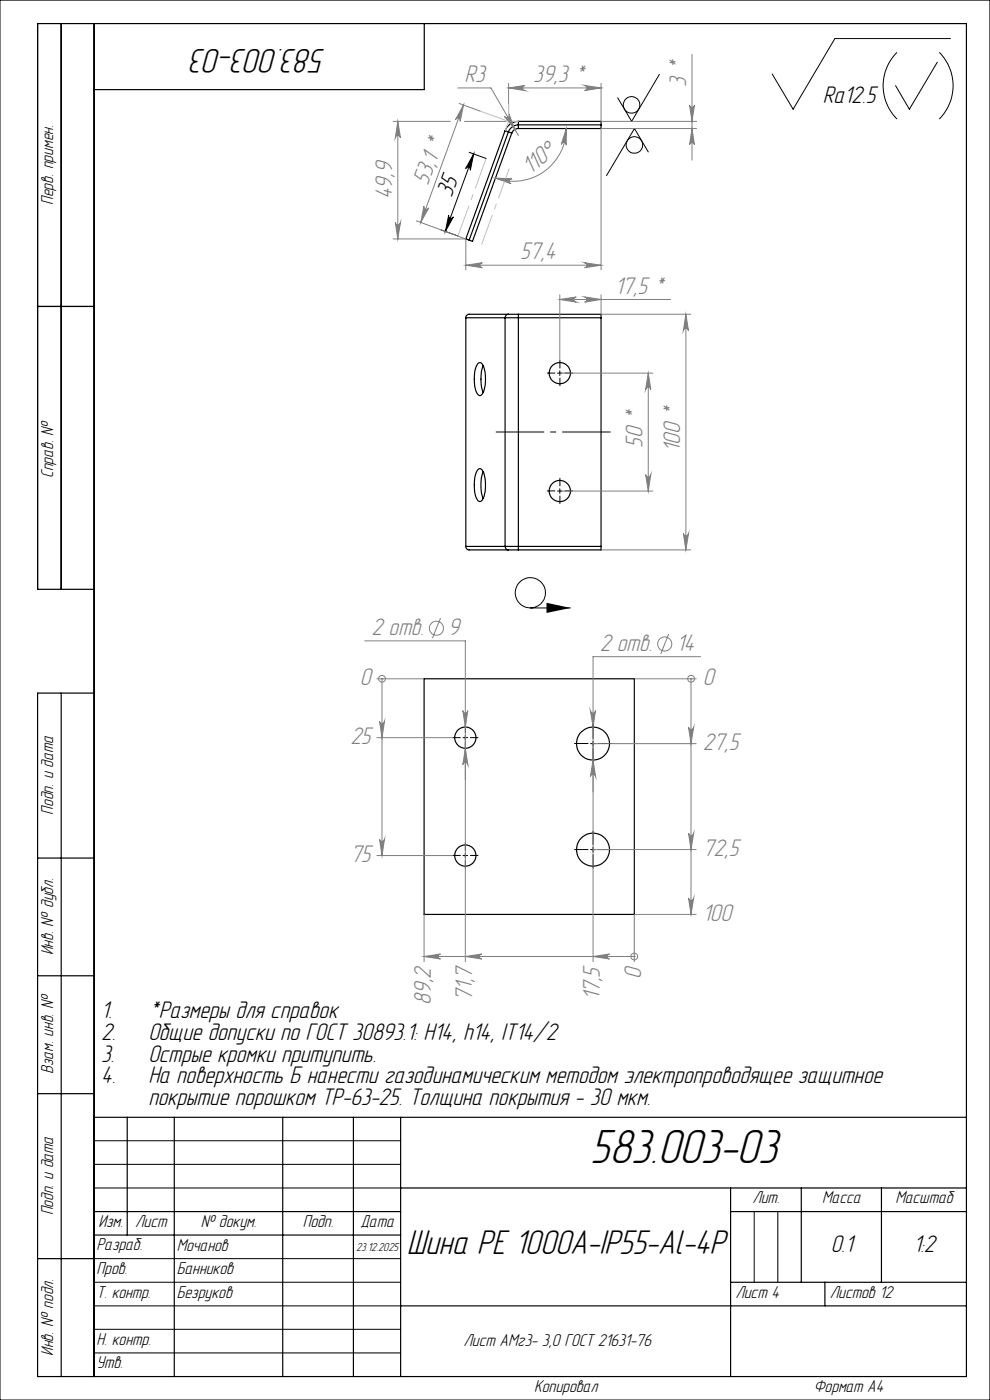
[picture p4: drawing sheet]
<svg xmlns="http://www.w3.org/2000/svg" width="210mm" height="297mm" viewBox="0 0 210 297" stroke-linecap="round" stroke-linejoin="round" font-family="sans-serif">
<g fill="none" stroke="#000" stroke-width=".25">
<path d="M13 5v120M20 5v287M90 5v14h-70M107.1 27.7l.7 .3M107.1 27.7l-8.3 23 .7 .2M107.8 28l.7 .3M107.8 28l-8.3 22.9M108.5 28.3l-8.3 22.9-.7-.3M110 25.7a3 3 0 0 0-2.9 2M110 25.7v.8M110 26.5a2.38 2.38 0 0 0-2.2 1.5M110 26.5v.8"/>
<path d="M110 27.3a1.45 1.45 0 0 0-1.5 1M110 25.7h17.5v.8M110 26.5h17.5M127.5 26.5v.8h-17.5M8 65h12M98.8 67.4h8.3M98.8 67.4v48.5M101.4 77.1l.3-.2a1.5 1.5 0 0 1 1.1 1.7 7.4 7.4 0 0 1-.6 5.1l-.3 .2a1.66 1.66 0 0 1-1.1-1.7l-.1-.4a6.8 6.8 0 0 1 .7-4.7zM102.5 77.6a9 9 0 0 0 0 5.7M107.1 67.4h2.9M107.1 67.4v48.5M107.8 66.7h2.2"/>
<path d="M107.8 66.7a.72 .72 0 0 0-.7 .7M107.8 66.7h-8.3a.72 .72 0 0 0-.7 .7M110 66.7h17.5v.7M110 66.7v.7M110 67.4h17.5M110 67.4v48.5M127.5 67.4v48.5M101.4 99.6l.3-.2a1.59 1.59 0 0 1 1.1 1.7 7.4 7.4 0 0 1-.6 5.1l-.3 .2a1.65 1.65 0 0 1-1.1-1.7l-.1-.4a6.8 6.8 0 0 1 .7-4.7zM98.8 115.9a.72 .72 0 0 0 .7 .8h8.3M98.8 115.9h8.3M102.5 100.1a9 9 0 0 0 0 5.7M107.1 115.9h2.9"/>
<path d="M107.1 115.9a.72 .72 0 0 0 .7 .8M107.8 116.7h2.2M110 115.9v.8M110 115.9h17.5M127.5 115.9v.8h-17.5M20 125h-12v-120h197v287h-197v-145h12M13 147v145M90 144h44.5v50h-44.5zM8 182h12M8 207h12M8 232h12M20 237h185"/>
<path d="M27 237v25M37 237v55M60 237v55M75 237v55M85 237v55M20 257h65M85 252h120M155 252v40M155 257h50M170 252v20M187 252v20M8 267h12"/>
<path d="M20 262h65M85 277h120M155 272h50M175 272v5"/>
<circle cx="118.7" cy="79.2" r="2.25"/>
<circle cx="118.7" cy="104.2" r="2.25"/>
<circle cx="98.7" cy="156.5" r="2.25"/>
<circle cx="125.8" cy="157.8" r="3.5"/>
<circle cx="98.7" cy="181.5" r="2.25"/>
<circle cx="125.8" cy="180.2" r="3.5"/>
</g>
<g fill="none" stroke="#808080" stroke-width=".21">
<path d="M97.1 18.7h7l5.9 10M107.9 18.7l3.5-.6a.55 .55 0 0 0-.5 .6 .55 .55 0 0 0 .5 .5zM107.9 18.7h19.6M107.9 17.7v8M124 18.1l3.5 .6-3.5 .5a.55 .55 0 0 0 .5-.5 .55 .55 0 0 0-.5-.6zM127.5 17.7v8h20.3M146.8 11.5v22.5M83.4 25.7h12.1M84.4 25.7l.5 3.5a.55 .55 0 0 0-.5-.5 .55 .55 0 0 0-.5 .5zM84.4 25.7v25M97.4 21.9l4.5 1.7M98.3 22.3l-.7 3.4a.52 .52 0 0 0-.3-.6 .52 .52 0 0 0-.7 .3z"/>
<path d="M98.3 22.3l-9 24.9M98.5 25.7h11.5M105.1 37.8l3.5 .1a.54 .54 0 0 0-.6 .5 .54 .54 0 0 0 .4 .6zM107 24.7a.55 .55 0 0 0 .7 .2 .55 .55 0 0 0 .2-.7l1.3 3.2zM120.1 27.3v3.5a.54 .54 0 0 0-.4-.6 .54 .54 0 0 0-.6 .4zM120.1 27.3a11.2 11.2 0 0 1-15 10.5M146.3 22.3a.53 .53 0 0 0 .5 .5 .53 .53 0 0 0 .5-.5l-.5 3.4zM146.8 27.3l.5 3.5a.53 .53 0 0 0-.5-.5 .53 .53 0 0 0-.5 .5zM147.8 27.3h-20.3v30M83.4 50.7h15.4M83.9 47.2a.55 .55 0 0 0 .5 .5 .55 .55 0 0 0 .5-.5l-.5 3.5zM88.3 46.8l10.5 3.9"/>
<path d="M89.9 43.7a.54 .54 0 0 0 .4 .7 .54 .54 0 0 0 .6-.3l-1.6 3.1zM98.8 56.3l3.5-.6a.53 .53 0 0 0-.5 .6 .53 .53 0 0 0 .5 .5zM98.8 50.7v6.6M98.8 56.3h28.7M124 55.7l3.5 .6-3.5 .5a.53 .53 0 0 0 .5-.5 .53 .53 0 0 0-.5-.6zM118.7 63.5l3.5-.5a.55 .55 0 0 0-.5 .5 .55 .55 0 0 0 .5 .6zM118.7 62.5v13.9M118.7 63.5h23.5M118.7 79.2h19.8M124 63l3.5 .5-3.5 .6a.55 .55 0 0 0 .5-.6 .55 .55 0 0 0-.5-.5zM127.5 62.5v4.2h19M137.5 79.2l.5 3.5a.55 .55 0 0 0-.5-.5 .55 .55 0 0 0-.6 .5z"/>
<path d="M137.5 79.2v25M145.5 66.7l.5 3.5a.55 .55 0 0 0-.5-.5 .55 .55 0 0 0-.5 .5zM145.5 66.7v50M118.7 104.2h19.8M127.5 116.7h19M136.9 100.7a.55 .55 0 0 0 .6 .5 .55 .55 0 0 0 .5-.5l-.5 3.5zM145 113.2a.55 .55 0 0 0 .5 .5 .55 .55 0 0 0 .5-.5l-.5 3.5zM77.4 136h21.3v68M93.5 131.1l-1.8 4.3M141.9 134.5l-1.7 4.2M148.6 139.3h-22.8v64.7M79.9 144h10"/>
<path d="M79.9 156.5h16.1M80.5 153a.53 .53 0 0 0 .5 .5 .53 .53 0 0 0 .6-.5l-.6 3.5zM81 144h.1M81 144v37.5M98.2 150.7a.53 .53 0 0 0 .5 .6 .53 .53 0 0 0 .5-.6l-.5 3.5zM98.7 158.7l.5 3.5a.53 .53 0 0 0-.5-.5 .53 .53 0 0 0-.5 .5zM125.2 150.7a.55 .55 0 0 0 .6 .6 .55 .55 0 0 0 .5-.6l-.5 3.5zM125.8 157.8h21.9M134.5 144h13.2M146 154.2a.55 .55 0 0 0 .6 .6 .55 .55 0 0 0 .5-.6l-.5 3.6zM146.6 144h.1M146.6 144v50"/>
<path d="M80.5 178a.53 .53 0 0 0 .5 .5 .53 .53 0 0 0 .6-.5l-.6 3.5zM125.8 161.3l.5 3.4a.55 .55 0 0 0-.5-.5 .55 .55 0 0 0-.6 .5zM146 176.7a.55 .55 0 0 0 .6 .6 .55 .55 0 0 0 .5-.6l-.5 3.5zM79.9 181.5h16.1M90 194v10M125.8 180.2h21.9M134.5 194h13.2M134.5 194v10M146 190.5a.55 .55 0 0 0 .6 .5 .55 .55 0 0 0 .5-.5l-.5 3.5zM90 202.9l3.5-.5a.53 .53 0 0 0-.5 .5 .53 .53 0 0 0 .5 .5zM90 202.9h44.5M98.7 202.9l3.5-.5a.53 .53 0 0 0-.5 .5 .53 .53 0 0 0 .5 .5z"/>
<path d="M125.8 202.9l3.5-.5a.53 .53 0 0 0-.5 .5 .53 .53 0 0 0 .5 .5zM134.5 202.9h.1"/>
<circle cx="92.6" cy="133.3" r="1.51"/>
<circle cx="141" cy="136.6" r="1.49"/>
<circle cx="81" cy="144" r=".71"/>
<circle cx="146.6" cy="144" r=".72"/>
<circle cx="134.5" cy="202.9" r=".72"/>
</g>
<g fill="none" stroke="#000" stroke-width=".21">
<path d="M0 0h210v297h-210zM139.9 15.8l-5.9 9.9-3-5M190.3 11.1a10 10 0 0 0 0 14.2M198.8 13.2l-5.9 10-2.9-5M199.2 11.1a10 10 0 0 1 0 14.2M201.6 8.2h-24.5l-8.9 15-4.4-7.5M99.5 32.3l3.6 1.3M100.5 32.7l-.7 3.4a.53 .53 0 0 0-.4-.6 .53 .53 0 0 0-.6 .3zM100.5 32.7l-6 16.4M137.5 32.2l-2.9-4.9-5.9 9.9M93.5 48.8l3.6 1.3M95.2 45.6a.53 .53 0 0 0 .3 .7 .53 .53 0 0 0 .7-.3l-1.7 3.1z"/>
<path d="M118.3 79.2h.9M118.7 78.7v1M118.3 104.2h.9M118.7 103.7v1M112.5 129h8.5M98.2 156.5h1M98.7 156v1M125.3 157.8h1M125.8 157.3v1M125.8 179.7v1.1M98.2 181.5h1M98.7 181v1"/>
<path d="M125.3 180.2h1M20 242h65M20 247h65M20 252h65M160 257v15M165 257v15M20 267h65M20 272h65M20 277h65M20 282h65M20 287h65"/>
<circle cx="134" cy="22.2" r="1.75"/>
<circle cx="134.6" cy="30.8" r="1.75"/>
<circle cx="112.5" cy="125.8" r="3.2"/>
</g>
<path d="M115.9 127.9l5.1 1.1-5.1 1z" fill="#000"/>
<path d="M105.2 91.6h24.3" fill="none" stroke="#000" stroke-width=".21" stroke-dasharray="15.2 1.3 1.3 1.3" stroke-dashoffset="5" stroke-linecap="butt"/>
<g fill="none" stroke="#000" stroke-width=".21" stroke-dasharray="15.2 1.3 1.3 1.3" stroke-linecap="butt">
<path d="M117.8 79.1h-1.8M118.8 78.1v-1.7M119.8 79.1h1.7M118.8 80.1v1.8M117.8 104.1h-1.8M118.8 103.1v-1.7M118.8 105.1v1.8M119.8 104.1h1.7M97.7 156.5h-1.7M98.7 155.5v-1.8M98.7 157.5v1.7M99.7 156.5h1.8"/>
<path d="M124.8 157.7h-3M125.8 156.7v-3M125.8 158.7v3M126.8 157.7h3M125.8 179.2v-3M97.7 181.5h-1.7M98.7 180.5v-1.8M98.7 182.5v1.7M99.7 181.5h1.8M124.8 180.2h-3M125.8 181.2v3M126.8 180.2h3"/>
</g>
<path d="M97.1 50.1l6-16.5" fill="none" stroke="#c0c0c0" stroke-width=".21" stroke-dasharray="15.2 1.3 1.3 1.3" stroke-dashoffset="8.4" stroke-linecap="butt"/>
<path d="M102.2 51.9l5.8-16.1" fill="none" stroke="#c0c0c0" stroke-width=".21" stroke-dasharray="15.2 1.3 1.3 1.3" stroke-dashoffset="8.6" stroke-linecap="butt"/>
<path d="M107.4 25.7h2.6M107.9 22.1v3.6l-5.9-2.1M108.1 25.3l-.9 2.4" fill="none" stroke="#c0c0c0" stroke-width=".21"/>
<g fill="#808080">
<path d="M98.8 56.3l3.5-.6a.53 .53 0 0 0-.5 .6 .53 .53 0 0 0 .5 .5zM124 55.7l3.5 .6-3.5 .5a.53 .53 0 0 0 .5-.5 .53 .53 0 0 0-.5-.6zM107 24.7l2.2 2.7-1.3-3.2a.55 .55 0 0 1-.2 .7 .55 .55 0 0 1-.7-.2zM118.7 63.5l3.5-.5a.55 .55 0 0 0-.5 .5 .55 .55 0 0 0 .5 .6zM124 63l3.5 .5-3.5 .6a.55 .55 0 0 0 .5-.6 .55 .55 0 0 0-.5-.5zM125.8 161.3l-.6 3.4a.55 .55 0 0 1 .6-.5 .55 .55 0 0 1 .5 .5zM125.2 150.7l.6 3.5 .5-3.5a.55 .55 0 0 1-.5 .6 .55 .55 0 0 1-.6-.6zM98.7 158.7l-.5 3.5a.53 .53 0 0 1 .5-.5 .53 .53 0 0 1 .5 .5zM98.2 150.7l.5 3.5 .5-3.5a.53 .53 0 0 1-.5 .6 .53 .53 0 0 1-.5-.6z"/>
<path d="M105.1 37.8l3.5 .1a.54 .54 0 0 0-.6 .5 .54 .54 0 0 0 .4 .6zM120.1 27.3v3.5a.54 .54 0 0 0-.4-.6 .54 .54 0 0 0-.6 .4z"/>
<path d="M146.8 27.3l.5 3.5a.53 .53 0 0 0-.5-.5 .53 .53 0 0 0-.5 .5zM146.3 22.3a.53 .53 0 0 0 .5 .5 .53 .53 0 0 0 .5-.5l-.5 3.4zM83.9 47.2a.55 .55 0 0 0 .5 .5 .55 .55 0 0 0 .5-.5l-.5 3.5zM84.4 25.7l.5 3.5a.55 .55 0 0 0-.5-.5 .55 .55 0 0 0-.5 .5zM145 113.2a.55 .55 0 0 0 .5 .5 .55 .55 0 0 0 .5-.5l-.5 3.5zM145.5 66.7l.5 3.5a.55 .55 0 0 0-.5-.5 .55 .55 0 0 0-.5 .5zM136.9 100.7a.55 .55 0 0 0 .6 .5 .55 .55 0 0 0 .5-.5l-.5 3.5zM137.5 79.2l.5 3.5a.55 .55 0 0 0-.5-.5 .55 .55 0 0 0-.6 .5z"/>
</g>
<path d="M95.2 45.6a.53 .53 0 0 0 .3 .7 .53 .53 0 0 0 .7-.3l-1.7 3.1zM100.5 32.7l-.7 3.4a.53 .53 0 0 0-.4-.6 .53 .53 0 0 0-.6 .3z" fill="#000"/>
<g fill="#808080">
<path d="M107.9 18.7l3.5-.6a.55 .55 0 0 0-.5 .6 .55 .55 0 0 0 .5 .5zM124 18.1l3.5 .6-3.5 .5a.55 .55 0 0 0 .5-.5 .55 .55 0 0 0-.5-.6zM146 154.2a.55 .55 0 0 0 .6 .6 .55 .55 0 0 0 .5-.6l-.5 3.6zM146 176.7a.55 .55 0 0 0 .6 .6 .55 .55 0 0 0 .5-.6l-.5 3.5zM146 190.5a.55 .55 0 0 0 .6 .5 .55 .55 0 0 0 .5-.5l-.5 3.5zM80.5 153a.53 .53 0 0 0 .5 .5 .53 .53 0 0 0 .6-.5l-.6 3.5zM80.5 178a.53 .53 0 0 0 .5 .5 .53 .53 0 0 0 .6-.5l-.6 3.5z"/>
<path d="M89.9 43.7a.54 .54 0 0 0 .4 .7 .54 .54 0 0 0 .6-.3l-1.6 3.1zM98.3 22.3l-.7 3.4a.52 .52 0 0 0-.3-.6 .52 .52 0 0 0-.7 .3z"/>
<path d="M125.8 202.9l3.5-.5a.53 .53 0 0 0-.5 .5 .53 .53 0 0 0 .5 .5zM98.7 202.9l3.5-.5a.53 .53 0 0 0-.5 .5 .53 .53 0 0 0 .5 .5zM90 202.9l3.5-.5a.53 .53 0 0 0-.5 .5 .53 .53 0 0 0 .5 .5z"/>
</g>
<text font-size="10.5" x="125.2" y="246.6">583.003-03</text>
<g font-size="7.5">
<text x="69.1" y="10.5" transform="rotate(-180 69.1 10.5)">583.003-03</text>
<text x="86.3" y="266.1">Шина PE 1000А-IP55-Al-4P</text>
</g>
<g font-size="5.3" fill="#808080">
<text x="98.5" y="17.4">R3</text>
<text x="113.1" y="17.4">39,3 *</text>
<text x="145.6" y="18.6" transform="rotate(-90 145.6 18.6)">3 *</text>
<text x="90.8" y="39.4" transform="rotate(-70 90.8 39.4)">53,1 *</text>
<text x="112.5" y="37.2" transform="rotate(-40 112.5 37.2)">110°</text>
<text x="83.2" y="42.2" transform="rotate(-90 83.2 42.2)">49,9</text>
<text x="110.4" y="55">57,4</text>
<text x="130.5" y="62.3">17,5 *</text>
<text x="136.3" y="95" transform="rotate(-90 136.3 95)">50 *</text>
<text x="144.3" y="95.8" transform="rotate(-90 144.3 95.8)">100 *</text>
<text x="78.8" y="134.7">2 отв.</text>
<text x="95.1" y="134.7">9</text>
<text x="127.2" y="138">2 отв.</text>
<text x="143.5" y="138">14</text>
<text x="76.3" y="145.4">0</text>
<text x="149.1" y="145.4">0</text>
<text x="74.3" y="157.9">25</text>
<text x="149.1" y="159.2">27,5</text>
<text x="74.3" y="182.9">75</text>
<text x="149.1" y="181.7">72,5</text>
<text x="149.1" y="195.4">100</text>
<text x="136" y="207.6" transform="rotate(-90 136 207.6)">0</text>
<text x="91.4" y="213.1" transform="rotate(-90 91.4 213.1)">89,2</text>
<text x="100.2" y="212.4" transform="rotate(-90 100.2 212.4)">71,7</text>
<text x="127.2" y="212.1" transform="rotate(-90 127.2 212.1)">17,5</text>
</g>
<g font-size="5.3">
<text x="174.5" y="21.9">Ra12.5</text>
<text x="95.8" y="42" transform="rotate(-70 95.8 42)">35</text>
<text x="21.5" y="216">1.</text>
<text x="31.5" y="216">*Размеры для справок</text>
<text x="21.5" y="220.6">2.</text>
<text x="31.5" y="220.6">Общие допуски по ГОСТ 30893.1: H14, h14, IT14/2</text>
<text x="21.5" y="225.2">3.</text>
<text x="31.5" y="225.2">Острые кромки притупить.</text>
<text x="21.5" y="229.8">4.</text>
<text x="31.5" y="229.8">На поверхность Б нанести газодинамическим методом электропроводящее защитное</text>
<text x="31.5" y="234.4">покрытие порошком ТР-63-25. Толщина покрытия - 30 мкм.</text>
<text x="176.2" y="265.6">0.1</text>
<text x="193.7" y="265.6">1:2</text>
</g>
<g font-size="3.8">
<text x="11.3" y="43.5" transform="rotate(-90 11.3 43.5)">Перв. примен.</text>
<text x="11.3" y="101.4" transform="rotate(-90 11.3 101.4)">Справ. №</text>
<text x="11.3" y="172.8" transform="rotate(-90 11.3 172.8)">Подп. и дата</text>
<text x="11.3" y="202.7" transform="rotate(-90 11.3 202.7)">Инв. № дубл.</text>
<text x="11.3" y="227.8" transform="rotate(-90 11.3 227.8)">Взам. инв. №</text>
<text x="11.3" y="257.8" transform="rotate(-90 11.3 257.8)">Подп. и дата</text>
<text x="159.6" y="255.3">Лит.</text>
<text x="174.4" y="255.3">Масса</text>
<text x="189.9" y="255.3">Масштаб</text>
<text x="20.9" y="260.3">Изм.</text>
<text x="28.7" y="260.3">Лист</text>
<text x="42.6" y="260.3">№ докум.</text>
<text x="64.2" y="260.3">Подп.</text>
<text x="76.5" y="260.3">Дата</text>
<text x="20.5" y="265.3">Разраб.</text>
<text x="37.5" y="265.4">Мочанов</text>
<text x="20.5" y="275.3">Т. контр.</text>
<text x="20.5" y="270.3">Пров.</text>
<text x="37.5" y="270.4">Банников</text>
<text x="37.5" y="275.4">Безруков</text>
<text x="156" y="275.3">Лист 4</text>
<text x="176" y="275.3">Листов 12</text>
<text x="11.3" y="287.7" transform="rotate(-90 11.3 287.7)">Инв. № подл.</text>
<text x="20.5" y="285.3">Н. контр.</text>
<text x="98.3" y="285.5">Лист АМг3- 3,0 ГОСТ 21631-76</text>
<text x="20.5" y="290.3">Утв.</text>
<text x="113.3" y="295.3">Копировал</text>
<text x="172.6" y="295.3">Формат А4</text>
</g>
<text font-size="2.6" x="75.6" y="265.4">23.12.2025</text>
</svg>
